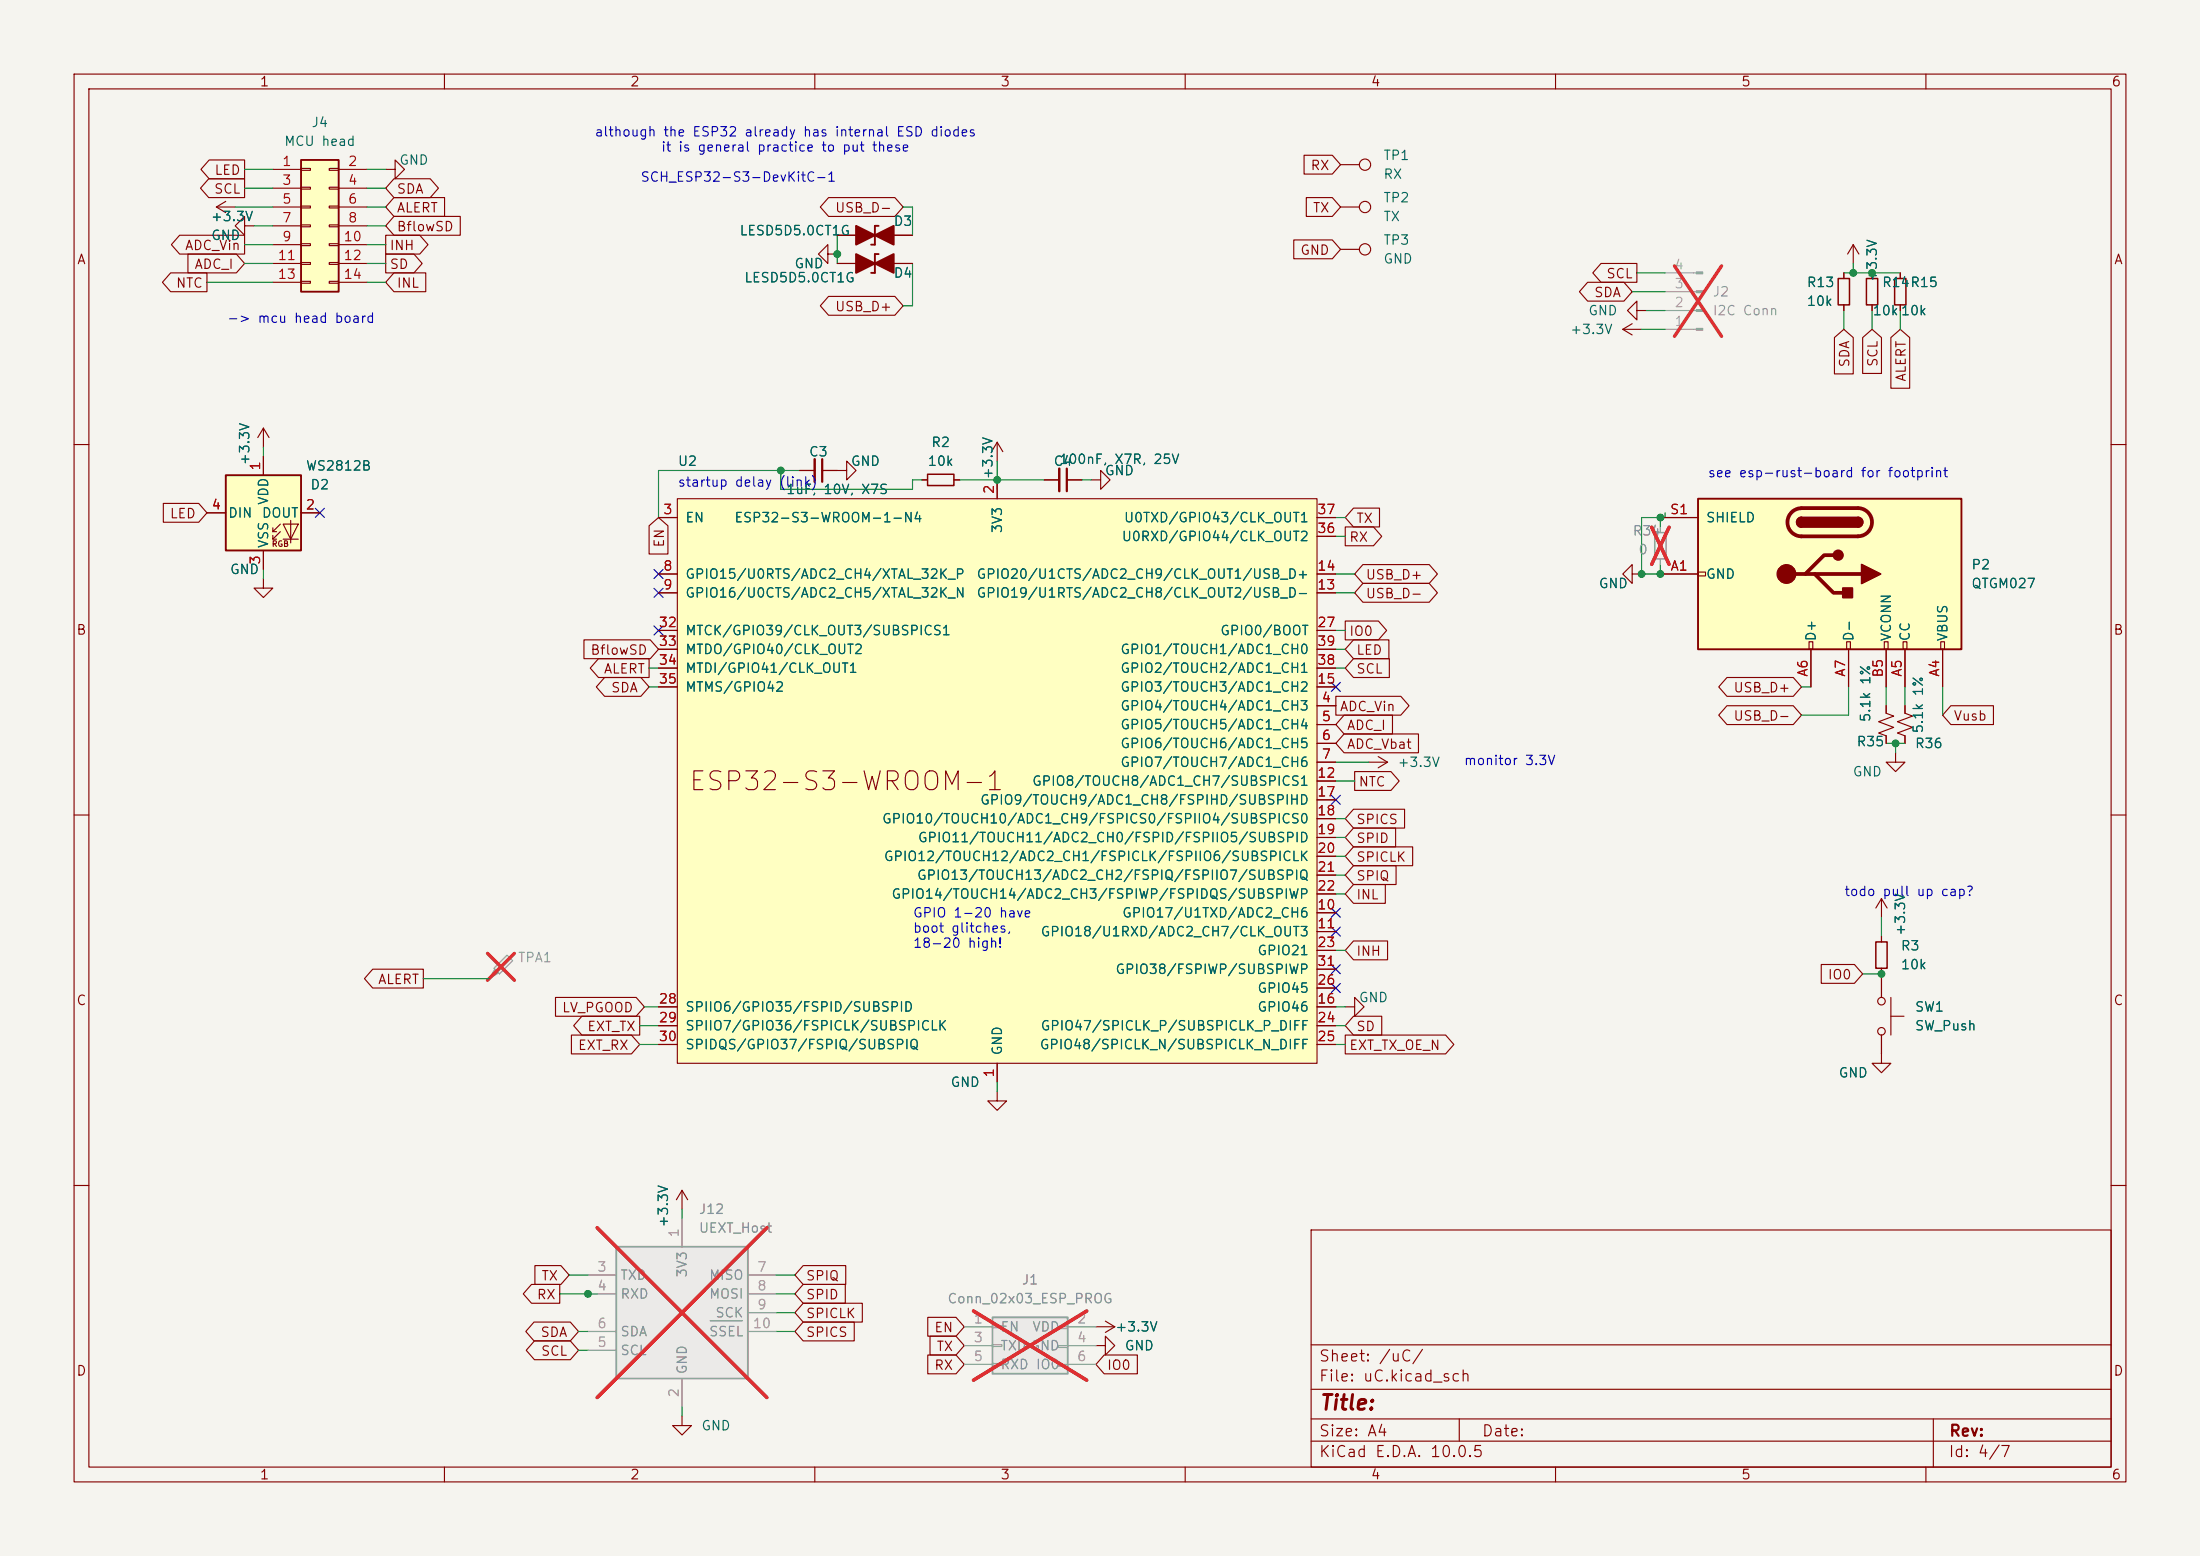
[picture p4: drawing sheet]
<svg xmlns="http://www.w3.org/2000/svg" width="297mm" height="210mm" viewBox="0 0 297 210" stroke-linecap="round" stroke-linejoin="round" font-family="sans-serif">
<path d="M0 0h297v210h-297z" fill="#f5f4ef" stroke="#f5f4ef" stroke-width=".14"/>
<g fill="none" stroke="#840000" stroke-width=".15">
<path d="M10 10h277v190h-277zM12 12h273v186h-273zM60 10v2M110 10v2M160 10v2M210 10v2M260 10v2M10 60h2M285 60h2M10 110h2M285 110h2M10 160h2"/>
<path d="M177 166h108v32h-108zM285 160h2M60 198v2M110 198v2M160 198v2M177 194.5h108M177 191.5h108M177 187.5h108M177 181.5h108M197 191.5v3M210 198v2M260 198v2"/>
<path d="M261 191.5v6.5"/>
</g>
<path d="M83.2 168.3h17.8v17.8h-17.8z" fill="#ebeae8"/>
<path d="M83.2 168.3h17.8v17.8h-17.8z" fill="none" stroke="#9c9b98" stroke-width=".25"/>
<g fill="none" stroke="#9c9b98" stroke-width=".15">
<path d="M224.8 39.4h4.2M224.8 36.8h4.2M224.8 44.5h4.2M224.8 41.9h4.2M224.2 71.1v.8M224.2 75.4v.8M79.4 172.1h3.8M79.4 174.6h3.8M79.4 179.7h3.8M92.1 164.5v3.8M101 172.1h3.8M101 174.6h3.8"/>
<path d="M101 179.7h3.8M101 177.2h3.8M79.4 182.2h3.8M92.1 186.1v3.8"/>
</g>
<path d="M95.9 178.3h4.3" fill="none" stroke="#939391" stroke-width=".15"/>
<path d="M226.1 35.9l6.3 9.5M232.4 35.9l-6.3 9.5M223 71.2l2.3 5M225.3 71.2l-2.3 5M80.6 165.7l22.9 22.9M103.5 165.7l-22.9 22.9" fill="none" stroke="#e12e31" stroke-width=".46"/>
<g fill="none" stroke="#840000" stroke-width=".15">
<path d="M29.2 27.9l1.3 .8M29.2 27.9h2.5M30.5 27.2l-1.3 .7M248.9 36.8v.8M250.2 33l.8 1.3M250.2 33l-.8 1.3M250.2 33v2.6M252.7 36.8v.8M256.5 36.8v.8M219.1 44.5l1.2 .7M219.1 44.5h2.5M220.3 43.7l-1.2 .8"/>
<path d="M221 41.9v-1.3l-1.3 1.3 1.3 1.3v-1.3h1.2M248.9 41.1v.8M252.7 41.1v.8M256.5 41.1v.8M257.2 95.3v1l1 .3-2 .8 2 .8-2 .7 1 .4v1M255.9 101.6v1.3h1.3l-1.3 1.2-1.3-1.2h1.3"/>
</g>
<path d="M248.2 37.6h1.5v3.5h-1.5zM252 37.6h1.5v3.5h-1.5zM255.8 37.6h1.5v3.5h-1.5z" fill="none" stroke="#840000" stroke-width=".2"/>
<path d="M223.4 71.9h1.5v3.5h-1.5z" fill="none" stroke="#9c9b98" stroke-width=".2"/>
<g fill="#9c9b98" stroke="#9c9b98" stroke-width=".15">
<path d="M229 44.3h.9v.3h-.9z"/>
<path d="M229 41.8h.9v.2h-.9z"/>
<path d="M229 39.2h.9v.3h-.9z"/>
<path d="M229 36.7h.9v.3h-.9z"/>
</g>
<path d="M229.2 67.3h35.6v20.3h-35.6z" fill="#ffffc2"/>
<g fill="none" stroke="#840000" stroke-width=".15">
<path d="M33 30.5v-1.3l-1.3 1.3 1.3 1.3v-1.3h1.3M52.1 22.9h1.2v-1.3l1.3 1.3-1.3 1.2v-1.2M224.2 77.5h5M224.2 69.9h5M229.2 77.2h1.1v.5h-1.1zM244.2 86.6h.5v1h-.5zM244.5 87.6v5.1M249.3 86.6h.5v1h-.5zM249.6 87.6v5.1M254.4 86.6h.5v1h-.5zM254.6 87.6v5.1M256.9 86.6h.5v1h-.5z"/>
<path d="M257.2 87.6v5.1M262 86.6h.5v1h-.5zM262.3 87.6v5.1M254 139.7v3.8h1.3l-1.3 1.3-1.3-1.3h1.3M254 121.3v2.5M254 126.4v.7M254 130.7v.7M254 132.1v2.5M254 121.3l.8 1.3M254 121.3l-.8 1.3M255.3 137.2h1.7M255.3 134.6v5.1"/>
<circle cx="254" cy="139.2" r=".51"/>
<circle cx="254" cy="135.1" r=".51"/>
</g>
<path d="M229.2 67.3h35.6v20.3h-35.6zM243.2 69.8a.64 .64 0 0 0-.6 .7 .64 .64 0 0 0 .6 .6M250.8 69.9a.63 .63 0 0 1 .7 .6 .63 .63 0 0 1-.7 .6" fill="none" stroke="#840000" stroke-width=".25"/>
<path d="M241.2 77.5h10.1M241.9 69.1a1.96 1.96 0 0 1 1.3-.5h7.6a1.9 1.9 0 0 1 1.9 1.9 1.9 1.9 0 0 1-1.9 1.9h-7.6a1.9 1.9 0 0 1-1.7-1.2 1.9 1.9 0 0 1 .4-2.1zM245 77.5l2.5 2.5h1.3M247.5 74.9h-1.2l-2.6 2.6" fill="none" stroke="#840000" stroke-width=".51"/>
<g fill="#840000" stroke="#840000" stroke-width=".25">
<path d="M243.2 69.9h7.6v1.2h-7.6z"/>
<path d="M250.8 69.9a.63 .63 0 0 1 .7 .6 .63 .63 0 0 1-.7 .6z"/>
<path d="M242.8 70l.4-.2v1.3a.64 .64 0 0 1-.6-.4 .64 .64 0 0 1 .2-.7z"/>
<path d="M251.3 76.2l2.6 1.3-2.6 1.2z"/>
<path d="M248.8 79.4h1.3v1.2h-1.3z"/>
<circle cx="248.2" cy="74.9" r=".63"/>
</g>
<circle cx="241.2" cy="77.5" r="1.27" fill="#840000" stroke="#840000" stroke-width=".15"/>
<path d="M253.2 127.1h1.6v3.6h-1.6z" fill="none" stroke="#840000" stroke-width=".2"/>
<path d="M40.6 21.6h5.1v17.8h-5.1z" fill="#ffffc2"/>
<path d="M40.6 21.6h5.1v17.8h-5.1z" fill="none" stroke="#840000" stroke-width=".25"/>
<g fill="none" stroke="#840000" stroke-width=".15">
<path d="M36.8 22.9h3.8M36.8 25.4h3.8M36.8 27.9h3.8M36.8 30.5h3.8M36.8 33h3.8M36.8 35.6h3.8M36.8 38.1h3.8M40.6 22.7h1.3v.3h-1.3zM40.6 25.3h1.3v.2h-1.3zM40.6 27.8h1.3v.3h-1.3zM40.6 30.4h1.3v.2h-1.3zM40.6 32.9h1.3v.2h-1.3z"/>
<path d="M40.6 35.4h1.3v.3h-1.3zM40.6 38h1.3v.2h-1.3zM44.4 22.7h1.3v.3h-1.3zM44.4 25.3h1.3v.2h-1.3zM44.4 27.8h1.3v.3h-1.3zM44.4 30.4h1.3v.2h-1.3zM44.4 32.9h1.3v.2h-1.3zM44.4 35.4h1.3v.3h-1.3zM44.4 38h1.3v.2h-1.3zM45.7 22.9h3.8M45.7 25.4h3.8M45.7 27.9h3.8"/>
<path d="M45.7 30.5h3.8M45.7 33h3.8M45.7 35.6h3.8M45.7 38.1h3.8M181 27.9h2.5M181 22.2h2.5M181 33.7h2.5"/>
<circle cx="184.3" cy="22.2" r=".76"/>
<circle cx="184.3" cy="33.7" r=".76"/>
<circle cx="184.3" cy="27.9" r=".76"/>
</g>
<path d="M30.5 64.1h10.1v10.2h-10.1z" fill="#ffffc2"/>
<g fill="none" stroke="#840000" stroke-width=".15">
<path d="M35.6 57.8v2.5M35.6 57.8l-.8 1.3M35.6 57.8l.7 1.3M27.9 69.2h2.6M35.6 61.6v2.5M35.6 74.3v2.5M36.8 71.8h.5M36.8 72.8h.5M37.8 70.7l-1 1.1v-.6M37.8 71.8l-1 1v-.5M38.2 70.7h2.1l-1.1 2.1zM38.2 72.8h2.1"/>
<path d="M39.2 70.2v3.1M40.6 69.2h2.6"/>
</g>
<path d="M30.5 64.1h10.1v10.2h-10.1z" fill="none" stroke="#840000" stroke-width=".25"/>
<path d="M66.7 130.7l1.8-1.8 .7 .8-1.8 1.7z" fill="#ebeae8"/>
<path d="M66.8 130.8l.5 .5-1.3 .8z" fill="#9c9b98" stroke="#9c9b98" stroke-width=".15"/>
<path d="M66 132.1h.1M66.7 130.7l1.8-1.8 .7 .8-1.8 1.7z" fill="none" stroke="#9c9b98" stroke-width=".15"/>
<path d="M65.8 128.7l3.6 3.6M69.4 128.7l-3.6 3.6" fill="none" stroke="#e12e31" stroke-width=".46"/>
<g fill="none" stroke="#840000" stroke-width=".15">
<path d="M111.8 34.3v-1.3l-1.3 1.3 1.3 1.3v-1.3h1.2M113 35.6h2.6M116.8 35.6h2.6M120.6 35.6h2.6M35.6 78.1v1.3h1.2l-1.2 1.2-1.3-1.2h1.3M141 64.8h2M144 64.8h2M147.3 64.8h1.3v-1.3l1.3 1.3-1.3 1.2v-1.2M220.3 77.5v-1.3l-1.2 1.3 1.2 1.2v-1.2h1.3M184.8 102.9h2.5M186.1 102.1l1.2 .8M187.3 102.9l-1.2 .7"/>
<path d="M181.6 135.9h1.3v-1.3l1.2 1.3-1.2 1.3v-1.3M134.6 147.3v1.3h1.3l-1.3 1.3-1.3-1.3h1.3"/>
</g>
<path d="M144 63.2v3.1" fill="none" stroke="#840000" stroke-width=".3"/>
<path d="M143 63.2v3.1" fill="none" stroke="#840000" stroke-width=".33"/>
<path d="M118.6 34.3h-.5v2.5h-.5" fill="none" stroke="#840000" stroke-width=".25"/>
<g fill="#840000" stroke="#840000" stroke-width=".25">
<path d="M118.1 35.6l2.5-1.3v2.5z"/>
<path d="M115.6 34.3l2.5 1.3-2.5 1.2z"/>
</g>
<path d="M91.4 67.3h86.4v76.2h-86.4z" fill="#ffffc2"/>
<g fill="none" stroke="#840000" stroke-width=".15">
<path d="M113 31.8h2.6M116.8 31.8h2.6M120.6 31.8h2.6M134.6 59.7v2.5M134.6 59.7l.8 1.3M134.6 59.7l-.7 1.3M88.9 69.9h2.5M88.9 77.5h2.5M91.4 67.3h86.4v76.2h-86.4zM107.9 63.5h2.1M111 63.5h3.3v-1.3l1.3 1.3-1.3 1.3v-1.3M124.5 64.8h.7"/>
<path d="M128.8 64.8h.7M134.6 64.8v2.5M177.8 69.9h2.5M177.8 77.5h2.5M177.8 72.4h2.5M88.9 80h2.5M88.9 92.7h2.5M88.9 85.1h2.5M88.9 87.6h2.5M88.9 90.2h2.5M177.8 95.3h2.5M177.8 97.8h2.5"/>
<path d="M177.8 80h2.5M177.8 92.7h2.5M177.8 85.1h2.5M177.8 87.6h2.5M177.8 90.2h2.5M254.6 95.3v1l1.1 .3-2.1 .8 2.1 .8-2.1 .7 1 .4v1M177.8 100.3h2.5M177.8 102.9h2.5M177.8 105.4h2.5M177.8 108h2.5M177.8 110.5h2.5M177.8 113h2.5"/>
<path d="M177.8 115.6h2.5M177.8 118.1h2.5M88.9 135.9h2.5M88.9 138.4h2.5M177.8 123.2h2.5M177.8 125.7h2.5M177.8 135.9h2.5M177.8 120.7h2.5M177.8 128.3h2.5M177.8 138.4h2.5M177.8 133.4h2.5M177.8 130.8h2.5"/>
<path d="M88.9 141h2.5M134.6 143.5v2.6M177.8 141h2.5M148 179.1h2.5M149.2 178.3l1.3 .8M150.5 179.1l-1.3 .7M148 181.6h1.2v-1.3l1.3 1.3-1.3 1.3v-1.3"/>
</g>
<path d="M111 62v3" fill="none" stroke="#840000" stroke-width=".3"/>
<path d="M110 62v3" fill="none" stroke="#840000" stroke-width=".33"/>
<path d="M125.2 64h3.6v1.5h-3.6z" fill="none" stroke="#840000" stroke-width=".2"/>
<path d="M118.6 30.5h-.5v2.5h-.5" fill="none" stroke="#840000" stroke-width=".25"/>
<g fill="#840000" stroke="#840000" stroke-width=".25">
<path d="M118.1 31.8l2.5-1.3v2.5z"/>
<path d="M115.6 30.5l2.5 1.3-2.5 1.2z"/>
</g>
<path d="M134 177.8h10.1v7.6h-10.1z" fill="#ebeae8"/>
<path d="M134 177.8h10.1v7.6h-10.1z" fill="none" stroke="#9c9b98" stroke-width=".25"/>
<g fill="none" stroke="#9c9b98" stroke-width=".15">
<path d="M224.2 71.1v.8M224.2 75.4v.8M79.4 172.1h3.8M79.4 174.6h3.8M79.4 179.7h3.8M92.1 164.5v3.8M101 172.1h3.8M101 174.6h3.8M101 179.7h3.8M101 177.2h3.8M130.2 179.1h3.8M134 178.9h1.3v.3h-1.3z"/>
<path d="M142.9 179.1h1.2v.2h-1.2zM144.1 179.1h3.9M79.4 182.2h3.8M92.1 186.1v3.8M130.2 181.6h3.8M130.2 184.2h3.8M134 181.5h1.3v.2h-1.3zM134 184h1.3v.3h-1.3zM142.9 181.6h1.2v.3h-1.2zM142.9 184.2h1.2v.2h-1.2zM144.1 181.6h3.9M144.1 184.2h3.9"/>
</g>
<path d="M223 71.2l2.3 5M225.3 71.2l-2.3 5M80.6 165.7l22.9 22.9M103.5 165.7l-22.9 22.9M131.4 176.9l15.3 9.4M146.7 176.9l-15.3 9.4" fill="none" stroke="#e12e31" stroke-width=".46"/>
<g fill="none" stroke="#840000" stroke-width=".15">
<path d="M23 36.8h4.9v2.6h-4.9l-1.1-1.3zM24.2 31.7h8.8v2.6h-8.8l-1.1-1.3zM25.4 34.3h6.5l1.1 1.3-1.1 1.2h-6.5zM28.2 24.1h4.8v2.6h-4.8l-1.1-1.3zM28.2 21.6h4.8v2.5h-4.8l-1.1-1.2zM52.1 31.7h4.6l1.1 1.3-1.1 1.3h-4.6zM52.1 34.3h3.8l1.1 1.3-1.1 1.2h-3.8zM53.2 29.2h8.9v2.6h-8.9l-1.1-1.3zM53.2 26.7h6.8v2.5h-6.8l-1.1-1.3zM53.2 24.1h4.9l1.1 1.3-1.1 1.3h-4.9l-1.1-1.3zM53.2 36.8h4.3v2.6h-4.3l-1.1-1.3zM111.9 26.7h8.9l1.1 1.2-1.1 1.3h-8.9l-1.2-1.3z"/>
<path d="M113 31.8h2.6M113 35.6h2.6M120.6 31.8h2.6M120.6 35.6h2.6M174.7 32.4h5.2l1.1 1.3-1.1 1.2h-5.2zM176.1 21h3.8l1.1 1.2-1.1 1.3h-3.8zM176.4 26.7h3.5l1.1 1.2-1.1 1.3h-3.5zM214.3 38.1h4.9l1.1 1.3-1.1 1.2h-4.9l-1.1-1.2zM216.1 35.6h4.9v2.5h-4.9l-1.1-1.3zM248.9 36.8v.8M252.7 36.8v.8M256.5 36.8v.8"/>
<path d="M111.9 40h8.9l1.1 1.3-1.1 1.2h-8.9l-1.2-1.2zM247.6 45.6l1.3-1.1 1.3 1.1v4.9h-2.6zM248.9 41.1v.8M251.5 45.6l1.2-1.1 1.3 1.1v4.8h-2.5zM252.7 41.1v.8M255.3 45.6l1.2-1.1 1.3 1.1v6.8h-2.5zM256.5 41.1v.8M22 67.9h4.8l1.1 1.3-1.1 1.3h-4.8zM27.9 69.2h2.6M35.6 61.6v2.5M35.6 74.3v2.5M40.6 69.2h2.6"/>
<path d="M87.6 71l1.3-1.1 1.3 1.1v3.8h-2.6zM88.9 69.9h2.5M88.9 77.5h2.5M107.9 63.5h2.1M111 63.5h2M124.5 64.8h.7M128.8 64.8h.7M134.6 64.8v2.5M141 64.8h2M144 64.8h2M177.8 69.9h2.5M177.8 77.5h2.5"/>
<path d="M177.8 72.4h2.5M181.6 71.1h3.8l1.1 1.3-1.1 1.3h-3.8zM182.7 68.6h3.5v2.5h-3.5l-1.1-1.2zM184 76.2h8.9l1.2 1.3-1.2 1.2h-8.9l-1.1-1.2zM184 78.7h8.9l1.2 1.3-1.2 1.3h-8.9l-1.1-1.3zM224.2 69.9h5M224.2 77.5h5M78.8 86.4h9l1.1 1.2-1.1 1.3h-9zM80.8 88.9h6.8v2.5h-6.8l-1.1-1.2zM81.6 91.4h4.9l1.1 1.3-1.1 1.3h-4.9l-1.1-1.3zM88.9 80h2.5M88.9 92.7h2.5"/>
<path d="M88.9 85.1h2.5M88.9 87.6h2.5M88.9 90.2h2.5M177.8 95.3h2.5M177.8 97.8h2.5M177.8 80h2.5M177.8 92.7h2.5M177.8 85.1h2.5M177.8 87.6h2.5M177.8 90.2h2.5M180.3 94h8.8l1.1 1.3-1.1 1.2h-8.8zM181.5 99.1h10v2.5h-10l-1.2-1.3z"/>
<path d="M181.5 96.5h6.5v2.6h-6.5l-1.2-1.3zM181.6 83.8h4.5l1.1 1.3-1.1 1.3h-4.5zM182.7 86.4h4.8v2.5h-4.8l-1.1-1.3zM182.7 88.9h4.9v2.5h-4.9l-1.1-1.2zM233.1 91.4h9l1.1 1.3-1.1 1.3h-9l-1.1-1.3zM233.1 95.2h9l1.1 1.3-1.1 1.3h-9l-1.1-1.3zM244.5 87.6v5.1M249.6 87.6v5.1M254.6 87.6v5.1M254.6 95.3v1M254.6 99.3v1M257.2 87.6v5.1"/>
<path d="M257.2 95.3v1M257.2 99.3v1M262.3 87.6v5.1M263.4 95.2h5.7v2.6h-5.7l-1.1-1.3zM177.8 100.3h2.5M177.8 102.9h2.5M177.8 105.4h2.5M177.8 108h2.5M177.8 110.5h2.5M177.8 113h2.5M177.8 115.6h2.5M177.8 118.1h2.5"/>
<path d="M182.7 111.8h5.7v2.5h-5.7l-1.1-1.3zM182.7 109.2h6.9v2.6h-6.9l-1.1-1.3zM182.7 119.4h4.3v2.5h-4.3l-1.1-1.2zM182.7 116.8h5.8v2.6h-5.8l-1.1-1.3zM182.7 114.3h8v2.5h-8l-1.1-1.2zM182.9 104.1h4.9l1.1 1.3-1.1 1.3h-4.9zM50.3 130.8h6.8v2.6h-6.8l-1.1-1.3zM75 134.6h10.9l1.1 1.3-1.1 1.3h-10.9zM77.1 139.7h8.1l1.2 1.3-1.2 1.2h-8.1zM78.6 137.2h7.8v2.5h-7.8l-1.2-1.3zM88.9 135.9h2.5M88.9 138.4h2.5"/>
<path d="M177.8 123.2h2.5M177.8 125.7h2.5M177.8 135.9h2.5M177.8 120.7h2.5M177.8 128.3h2.5M177.8 138.4h2.5M177.8 133.4h2.5M177.8 130.8h2.5M181.6 139.7h13.6l1.1 1.3-1.1 1.2h-13.6zM182.7 137.2h3.8v2.5h-3.8l-1.1-1.3zM182.7 127h4.6v2.5h-4.6l-1.1-1.2zM245.9 130.2h4.4l1.2 1.2-1.2 1.3h-4.4z"/>
<path d="M254 126.4v.7M254 130.7v.7M254 132.1v2.5M254 139.7v2.5M88.9 141h2.5M134.6 143.5v2.6M177.8 141h2.5M71.8 173.4h3.8v2.5h-3.8l-1.2-1.3zM72.1 178.4h4.9l1.1 1.3-1.1 1.3h-4.9l-1.1-1.3zM72.2 170.8h3.5l1.1 1.3-1.1 1.3h-3.5zM92.1 160.7l-.8 1.2M92.1 160.7l.7 1.2"/>
<path d="M92.1 160.7v2.5M108.4 170.8h5.8v2.6h-5.8l-1.1-1.3zM108.4 173.4h5.7v2.5h-5.7l-1.1-1.3zM108.4 178.4h6.9v2.6h-6.9l-1.1-1.3zM108.4 175.9h8v2.5h-8l-1.1-1.2zM125.3 177.8h3.8l1.1 1.3-1.1 1.2h-3.8zM72.2 181h4.8l1.1 1.2-1.1 1.3h-4.8l-1.2-1.3zM92.1 191.1v1.3h1.2l-1.2 1.3-1.3-1.3h1.3M125.3 182.9h3.8l1.1 1.3-1.1 1.2h-3.8zM125.6 180.3h3.5l1.1 1.3-1.1 1.3h-3.5zM149.1 182.9h4.4v2.5h-4.4l-1.1-1.2z"/>
</g>
<g fill="none" stroke="#009600" stroke-width=".15">
<path d="M27.9 38.1h8.9M31.7 27.9h5.1M33 35.6h3.8M33 25.4h3.8M33 33h3.8M33 22.9h3.8M34.3 30.5h2.5M49.5 35.6h2.6M49.5 25.4h2.6M49.5 27.9h2.6M49.5 33h2.6M49.5 22.9h2.6"/>
<path d="M49.5 30.5h2.6M49.5 38.1h2.6M113 31.8v3.8M121.9 27.9h1.3v3.9M123.2 35.6v5.7h-1.3M220.3 39.4h4.5M221 36.8h3.8M248.9 36.8h7.6M250.2 35.6v1.2M221.6 44.5h3.2M222.2 41.9h2.6M248.9 41.9v2.6"/>
<path d="M252.7 41.9v2.6M256.5 41.9v2.6M35.6 60.3v1.3M35.6 76.8v1.3M105.4 63.5v2.5h17.8v-1.2h1.3M107.9 63.5h-19v6.4M129.5 64.8h11.5M134.6 62.2v3.8M146 64.8h1.3M180.3 69.9h1.3M180.3 77.5h2.6M180.3 72.4h1.3"/>
<path d="M224.2 69.9v1.2M224.8 69.2v.7h-3.2v7.6h2.6v-1.3M87.6 90.2h1.3M87.6 92.7h1.3M180.3 90.2h1.3M180.3 80h2.6M180.3 85.1h1.3M180.3 87.6h1.3M243.2 92.7h1.3M249.6 92.7v3.8h-6.4M254.6 92.7v2.6M257.2 92.7v2.6"/>
<path d="M262.3 92.7v3.8M180.3 118.1h1.3M180.3 115.6h1.3M180.3 105.4h2.6M180.3 110.5h1.3M180.3 113h1.3M180.3 102.9h4.5M254.6 100.3h2.6M255.9 100.3v1.3M57.1 132.1h8.9M86.4 138.4h2.5M87 135.9h1.9"/>
<path d="M180.3 120.7h1.3M180.3 128.3h1.3M180.3 135.9h1.3M180.3 138.4h1.3M251.5 131.4h2.5v.7M254 123.8v2.6M86.4 141h2.5M134.6 146.1v1.2M180.3 141h1.3M75.6 174.6h5M76.8 172.1h2.6M78.1 179.7h1.3"/>
<path d="M92.1 163.2v1.3M104.8 174.6h2.5M104.8 172.1h2.5M104.8 179.7h2.5M104.8 177.2h2.5M78.1 182.2h1.3M92.1 189.9v1.2"/>
</g>
<g fill="none" stroke="#000084" stroke-width=".15">
<path d="M42.6 68.6l1.2 1.2M43.8 68.6l-1.2 1.2M88.3 76.9l1.2 1.2M88.3 79.4l1.2 1.2M89.5 76.9l-1.2 1.2M89.5 79.4l-1.2 1.2M88.3 84.5l1.2 1.2M89.5 84.5l-1.2 1.2M179.7 92.1l1.2 1.2M180.9 92.1l-1.2 1.2M179.7 107.3l1.2 1.3M180.9 107.3l-1.2 1.3"/>
<path d="M179.7 125.1l1.2 1.2M179.7 130.2l1.2 1.2M179.7 132.7l1.2 1.3M179.7 122.6l1.2 1.2M180.9 125.1l-1.2 1.2M180.9 130.2l-1.2 1.2M180.9 132.7l-1.2 1.3M180.9 122.6l-1.2 1.2"/>
</g>
<path d="M95.9 178.3h4.3" fill="none" stroke="#939391" stroke-width=".15"/>
<g fill="#009600" stroke="#009600" stroke-width=".14">
<circle cx="224.2" cy="69.9" r=".46"/>
<circle cx="134.6" cy="64.8" r=".46"/>
<circle cx="79.4" cy="174.6" r=".46"/>
<circle cx="105.4" cy="63.5" r=".46"/>
<circle cx="113" cy="34.3" r=".46"/>
<circle cx="254" cy="131.4" r=".46"/>
<circle cx="255.9" cy="100.3" r=".46"/>
<circle cx="224.2" cy="77.5" r=".46"/>
<circle cx="221.6" cy="77.5" r=".46"/>
<circle cx="250.2" cy="36.8" r=".46"/>
<circle cx="252.7" cy="36.8" r=".46"/>
</g>
<text font-size="2.5" fill="#840000" x="92.8" y="107.3">ESP32-S3-WROOM-1</text>
<text font-size="2" fill="#840000" x="178" y="190.8">Title:</text>
<g font-size="1.5" fill="#840000">
<text x="178" y="184.1">Sheet: /uC/</text>
<text x="178" y="186.8">File: uC.kicad_sch</text>
<text x="178" y="197">KiCad E.D.A. 10.0.5</text>
<text x="178" y="194.2">Size: A4</text>
<text x="200" y="194.2">Date:</text>
<text x="263" y="197">Id: 4/7</text>
<text x="263" y="194.2">Rev:</text>
</g>
<g font-size="1.3" fill="#840000">
<text x="35" y="12">1</text>
<text x="85" y="12">2</text>
<text x="135" y="12">3</text>
<text x="185" y="12">4</text>
<text x="235" y="12">5</text>
<text x="285" y="12">6</text>
<text x="28.9" y="23.9">LED</text>
<text x="176.8" y="23.3">RX</text>
<text x="28.8" y="26.5">SCL</text>
<text x="53.5" y="29">ALERT</text>
<text x="53.5" y="26.5">SDA</text>
<text x="112.6" y="29">USB_D-</text>
<text x="177.1" y="29">TX</text>
<text x="10.3" y="36">A</text>
<text x="24.9" y="34.1">ADC_Vin</text>
<text x="52.5" y="34.1">INH</text>
<text x="53.5" y="31.5">BflowSD</text>
<text x="175.4" y="34.7">GND</text>
<text x="285.3" y="36">A</text>
<text x="23.7" y="39.2">NTC</text>
<text x="26.2" y="36.6">ADC_I</text>
<text x="52.5" y="36.6">SD</text>
<text x="53.5" y="39.2">INL</text>
<text x="215.1" y="40.4">SDA</text>
<text x="216.8" y="37.9">SCL</text>
<text x="112.6" y="42.3">USB_D+</text>
<text x="250" y="49.7" transform="rotate(-90 250 49.7)">SDA</text>
<text x="253.8" y="49.6" transform="rotate(-90 253.8 49.6)">SCL</text>
<text x="257.6" y="51.6" transform="rotate(-90 257.6 51.6)">ALERT</text>
<text x="22.8" y="70.3">LED</text>
<text x="183" y="70.9">TX</text>
<text x="90" y="74" transform="rotate(-90 90 74)">EN</text>
<text x="182.1" y="73.4">RX</text>
<text x="184.3" y="78.5">USB_D+</text>
<text x="184.3" y="81.1">USB_D-</text>
<text x="10.2" y="86">B</text>
<text x="79.6" y="88.7">BflowSD</text>
<text x="182.1" y="86.1">IO0</text>
<text x="183" y="88.7">LED</text>
<text x="285.2" y="86">B</text>
<text x="81.4" y="91.2">ALERT</text>
<text x="82.4" y="93.8">SDA</text>
<text x="183" y="91.2">SCL</text>
<text x="233.9" y="93.8">USB_D+</text>
<text x="180.8" y="96.3">ADC_Vin</text>
<text x="181.7" y="101.4">ADC_Vbat</text>
<text x="181.7" y="98.8">ADC_I</text>
<text x="233.9" y="97.6">USB_D-</text>
<text x="263.7" y="97.6">Vusb</text>
<text x="183.3" y="106.5">NTC</text>
<text x="183" y="111.5">SPICS</text>
<text x="183" y="114.1">SPID</text>
<text x="183" y="119.2">SPIQ</text>
<text x="183" y="116.6">SPICLK</text>
<text x="183" y="121.7">INL</text>
<text x="183" y="129.3">INH</text>
<text x="10.2" y="136">C</text>
<text x="50.9" y="133.1">ALERT</text>
<text x="75.8" y="136.9">LV_PGOOD</text>
<text x="246.7" y="132.5">IO0</text>
<text x="285.2" y="136">C</text>
<text x="77.9" y="142">EXT_RX</text>
<text x="79.2" y="139.5">EXT_TX</text>
<text x="182.1" y="142">EXT_TX_OE_N</text>
<text x="183" y="139.5">SD</text>
<text x="73" y="173.1">TX</text>
<text x="108.7" y="173.1">SPIQ</text>
<text x="72.4" y="175.7">RX</text>
<text x="108.7" y="175.7">SPID</text>
<text x="108.7" y="178.2">SPICLK</text>
<text x="10.2" y="186">D</text>
<text x="72.9" y="180.8">SDA</text>
<text x="72.9" y="183.3">SCL</text>
<text x="108.7" y="180.8">SPICS</text>
<text x="126" y="185.2">RX</text>
<text x="126" y="180.1">EN</text>
<text x="126.3" y="182.7">TX</text>
<text x="149.4" y="185.2">IO0</text>
<text x="285.2" y="186">D</text>
<text x="35" y="200">1</text>
<text x="85" y="200">2</text>
<text x="135" y="200">3</text>
<text x="185" y="200">4</text>
<text x="235" y="200">5</text>
<text x="285" y="200">6</text>
</g>
<g font-size="1.3" fill="#006464">
<text x="42" y="17.5">J4</text>
<text x="38.3" y="20">MCU head</text>
<text x="53.8" y="22.6">GND</text>
<text x="186.7" y="21.9">TP1</text>
<text x="186.7" y="24.5">RX</text>
<text x="186.7" y="27.6">TP2</text>
<text x="28.4" y="30.2">+3.3V</text>
<text x="28.4" y="32.7">GND</text>
<text x="99.7" y="32.1">LESD5D5.0CT1G</text>
<text x="120.6" y="30.8">D3</text>
<text x="186.7" y="30.2">TX</text>
<text x="186.7" y="33.3">TP3</text>
<text x="186.7" y="35.9">GND</text>
<text x="100.4" y="38.4">LESD5D5.0CT1G</text>
<text x="107.2" y="36.5">GND</text>
<text x="120.6" y="37.8">D4</text>
<text x="243.8" y="39.1">R13</text>
<text x="243.8" y="41.6">10k</text>
<text x="253.7" y="38.1" transform="rotate(-90 253.7 38.1)">+3.3V</text>
<text x="254" y="39.1">R14R15</text>
<text x="211.9" y="45.4">+3.3V</text>
<text x="214.3" y="42.9">GND</text>
<text x="252.7" y="42.9">10k10k</text>
<text x="34" y="62.9" transform="rotate(-90 34 62.9)">+3.3V</text>
<text x="41.2" y="63.8">WS2812B</text>
<text x="91.4" y="63.2">U2</text>
<text x="109.1" y="61.9">C3</text>
<text x="114.8" y="63.2">GND</text>
<text x="125.1" y="63.2">10k</text>
<text x="125.6" y="60.7">R2</text>
<text x="142.1" y="63.2">C4</text>
<text x="142.9" y="62.9">100nF, X7R, 25V</text>
<text x="149.1" y="64.5">GND</text>
<text x="30.7" y="70.2">DIN</text>
<text x="35.3" y="70.2">DOUT</text>
<text x="36.5" y="68.2" transform="rotate(-90 36.5 68.2)">VDD</text>
<text x="41.8" y="66.4">D2</text>
<text x="92.4" y="70.8">EN</text>
<text x="99" y="70.8">ESP32-S3-WROOM-1-N4</text>
<text x="106" y="67">1uF, 10V, X7S</text>
<text x="151.6" y="70.8">U0TXD/GPIO43/CLK_OUT1</text>
<text x="230.2" y="70.8">SHIELD</text>
<text x="31" y="77.8">GND</text>
<text x="36.5" y="74.1" transform="rotate(-90 36.5 74.1)">VSS</text>
<text x="135.6" y="72.1" transform="rotate(-90 135.6 72.1)">3V3</text>
<text x="151.3" y="73.4">U0RXD/GPIO44/CLK_OUT2</text>
<text x="266" y="77.2">P2</text>
<text x="92.4" y="78.4">GPIO15/U0RTS/ADC2_CH4/XTAL_32K_P</text>
<text x="92.4" y="81">GPIO16/U0CTS/ADC2_CH5/XTAL_32K_N</text>
<text x="131.7" y="81">GPIO19/U1RTS/ADC2_CH8/CLK_OUT2/USB_D-</text>
<text x="131.7" y="78.4">GPIO20/U1CTS/ADC2_CH9/CLK_OUT1/USB_D+</text>
<text x="215.7" y="79.7">GND</text>
<text x="230.2" y="78.4">GND</text>
<text x="266" y="79.7">QTGM027</text>
<text x="92.4" y="86.1">MTCK/GPIO39/CLK_OUT3/SUBSPICS1</text>
<text x="92.4" y="88.6">MTDO/GPIO40/CLK_OUT2</text>
<text x="151.2" y="88.6">GPIO1/TOUCH1/ADC1_CH0</text>
<text x="164.6" y="86.1">GPIO0/BOOT</text>
<text x="245.4" y="86.6" transform="rotate(-90 245.4 86.6)">D+</text>
<text x="250.5" y="86.6" transform="rotate(-90 250.5 86.6)">D-</text>
<text x="255.6" y="86.6" transform="rotate(-90 255.6 86.6)">VCONN</text>
<text x="258.1" y="86.6" transform="rotate(-90 258.1 86.6)">CC</text>
<text x="263.2" y="86.6" transform="rotate(-90 263.2 86.6)">VBUS</text>
<text x="92.4" y="91.1">MTDI/GPIO41/CLK_OUT1</text>
<text x="92.4" y="93.7">MTMS/GPIO42</text>
<text x="151.2" y="93.7">GPIO3/TOUCH3/ADC1_CH2</text>
<text x="151.2" y="91.1">GPIO2/TOUCH2/ADC1_CH1</text>
<text x="151.2" y="96.2">GPIO4/TOUCH4/ADC1_CH3</text>
<text x="151.2" y="98.8">GPIO5/TOUCH5/ADC1_CH4</text>
<text x="151.2" y="101.3">GPIO6/TOUCH6/ADC1_CH5</text>
<text x="250.6" y="101">R35</text>
<text x="252.8" y="97.6" transform="rotate(-90 252.8 97.6)">5.1k 1%</text>
<text x="258.4" y="101.3">R36</text>
<text x="259.9" y="99.1" transform="rotate(-90 259.9 99.1)">5.1k 1%</text>
<text x="139.2" y="106.4">GPIO8/TOUCH8/ADC1_CH7/SUBSPICS1</text>
<text x="151.2" y="103.8">GPIO7/TOUCH7/ADC1_CH6</text>
<text x="188.6" y="103.8">+3.3V</text>
<text x="250" y="105.1">GND</text>
<text x="119" y="111.5">GPIO10/TOUCH10/ADC1_CH9/FSPICS0/FSPIIO4/SUBSPICS0</text>
<text x="123.8" y="114">GPIO11/TOUCH11/ADC2_CH0/FSPID/FSPIIO5/SUBSPID</text>
<text x="132.2" y="108.9">GPIO9/TOUCH9/ADC1_CH8/FSPIHD/SUBSPIHD</text>
<text x="119.2" y="116.5">GPIO12/TOUCH12/ADC2_CH1/FSPICLK/FSPIIO6/SUBSPICLK</text>
<text x="123.7" y="119.1">GPIO13/TOUCH13/ADC2_CH2/FSPIQ/FSPIIO7/SUBSPIQ</text>
<text x="120.3" y="121.6">GPIO14/TOUCH14/ADC2_CH3/FSPIWP/FSPIDQS/SUBSPIWP</text>
<text x="151.4" y="124.2">GPIO17/U1TXD/ADC2_CH6</text>
<text x="140.4" y="126.7">GPIO18/U1RXD/ADC2_CH7/CLK_OUT3</text>
<text x="150.5" y="131.8">GPIO38/FSPIWP/SUBSPIWP</text>
<text x="169.7" y="129.2">GPIO21</text>
<text x="256.5" y="128.6">R3</text>
<text x="256.5" y="131.1">10k</text>
<text x="257.5" y="126.4" transform="rotate(-90 257.5 126.4)">+3.3V</text>
<text x="92.4" y="136.9">SPIIO6/GPIO35/FSPID/SUBSPID</text>
<text x="169.7" y="136.9">GPIO46</text>
<text x="169.7" y="134.3">GPIO45</text>
<text x="183.4" y="135.6">GND</text>
<text x="258.4" y="136.9">SW1</text>
<text x="92.4" y="139.4">SPIIO7/GPIO36/FSPICLK/SUBSPICLK</text>
<text x="92.4" y="141.9">SPIDQS/GPIO37/FSPIQ/SUBSPIQ</text>
<text x="135.6" y="142.5" transform="rotate(-90 135.6 142.5)">GND</text>
<text x="140.3" y="141.9">GPIO48/SPICLK_N/SUBSPICLK_N_DIFF</text>
<text x="140.4" y="139.4">GPIO47/SPICLK_P/SUBSPICLK_P_DIFF</text>
<text x="258.4" y="139.4">SW_Push</text>
<text x="128.2" y="147">GND</text>
<text x="248.1" y="145.7">GND</text>
<text x="90.5" y="165.8" transform="rotate(-90 90.5 165.8)">+3.3V</text>
<text x="150.5" y="180">+3.3V</text>
<text x="151.7" y="182.6">GND</text>
<text x="94.6" y="193.4">GND</text>
</g>
<g font-size="1.3" fill="#a90000">
<text x="38" y="22.7">1</text>
<text x="46.9" y="22.7">2</text>
<text x="38" y="25.3">3</text>
<text x="38" y="27.8">5</text>
<text x="46.9" y="25.3">4</text>
<text x="46.9" y="27.8">6</text>
<text x="37.4" y="35.4">11</text>
<text x="38" y="30.3">7</text>
<text x="38" y="32.9">9</text>
<text x="46.3" y="32.9">10</text>
<text x="46.3" y="35.4">12</text>
<text x="46.9" y="30.3">8</text>
<text x="37.4" y="38">13</text>
<text x="46.3" y="38">14</text>
<text x="35.4" y="63.6" transform="rotate(-90 35.4 63.6)">1</text>
<text x="28.5" y="69.1">4</text>
<text x="41.2" y="69.1">2</text>
<text x="89.4" y="69.7">3</text>
<text x="134.5" y="66.8" transform="rotate(-90 134.5 66.8)">2 +3.3V</text>
<text x="177.7" y="69.7">37</text>
<text x="225.4" y="69.7">S1</text>
<text x="35.4" y="76.3" transform="rotate(-90 35.4 76.3)">3</text>
<text x="89.4" y="77.3">8</text>
<text x="177.7" y="77.3">14</text>
<text x="177.7" y="72.3">36</text>
<text x="225.4" y="77.3">A1</text>
<text x="89.4" y="79.9">9</text>
<text x="177.7" y="79.9">13</text>
<text x="88.8" y="85">32</text>
<text x="88.8" y="87.5">33</text>
<text x="177.7" y="85">27</text>
<text x="177.7" y="87.5">39</text>
<text x="88.8" y="90">34</text>
<text x="88.8" y="92.6">35</text>
<text x="177.7" y="92.6">15</text>
<text x="177.7" y="90">38</text>
<text x="178.3" y="95.1">4</text>
<text x="244.3" y="91.4" transform="rotate(-90 244.3 91.4)">A6</text>
<text x="249.4" y="91.4" transform="rotate(-90 249.4 91.4)">A7</text>
<text x="254.5" y="91.5" transform="rotate(-90 254.5 91.5)">B5</text>
<text x="257" y="91.4" transform="rotate(-90 257 91.4)">A5</text>
<text x="262.1" y="91.4" transform="rotate(-90 262.1 91.4)">A4</text>
<text x="178.3" y="97.7">5</text>
<text x="178.3" y="100.2">6</text>
<text x="177.7" y="105.3">12</text>
<text x="177.7" y="107.8">17</text>
<text x="178.3" y="102.7">7</text>
<text x="177.7" y="110.4">18</text>
<text x="177.7" y="112.9">19</text>
<text x="177.7" y="115.4">20</text>
<text x="177.7" y="118">21</text>
<text x="177.7" y="123.1">10</text>
<text x="177.7" y="125.6">11</text>
<text x="177.7" y="120.5">22</text>
<text x="177.7" y="128.1">23</text>
<text x="177.7" y="130.7">31</text>
<text x="88.8" y="135.8">28</text>
<text x="177.7" y="135.8">16</text>
<text x="177.7" y="133.2">26</text>
<text x="88.8" y="138.3">29</text>
<text x="88.8" y="140.8">30</text>
<text x="177.7" y="138.3">24</text>
<text x="177.7" y="140.8">25</text>
<text x="134.5" y="145.5" transform="rotate(-90 134.5 145.5)">1</text>
</g>
<g font-size="1.3" fill="#0000c2">
<text x="80.2" y="18.7">although the ESP32 already has internal ESD diodes</text>
<text x="89.2" y="20.8">it is general practice to put these</text>
<text x="86.4" y="24.8">SCH_ESP32-S3-DevKitC-1</text>
<text x="30.6" y="43.9">-&gt; mcu head board</text>
<text x="230.5" y="64.7">see esp-rust-board for footprint</text>
<text x="91.4" y="66">startup delay (link)</text>
<text x="197.5" y="103.6">monitor 3.3V</text>
<text x="123.2" y="124.2">GPIO 1-20 have</text>
<text x="248.9" y="121.3">todo pull up cap?</text>
<text x="123.2" y="126.2">boot glitches,</text>
<text x="123.2" y="128.2">18-20 high!</text>
</g>
<g font-size="1.3" fill="#a5a4a2">
<text x="226" y="41.8">2</text>
<text x="226" y="39.2">3</text>
<text x="226" y="36.7">4</text>
<text x="226" y="44.3">1</text>
<text x="91.9" y="167.1" transform="rotate(-90 91.9 167.1)">1</text>
<text x="80.5" y="172">3</text>
<text x="102.1" y="172">7</text>
<text x="80.5" y="174.5">4</text>
<text x="80.5" y="179.6">6</text>
<text x="101.5" y="179.6">10</text>
<text x="102.1" y="174.5">8</text>
<text x="102.1" y="177">9</text>
<text x="131.3" y="178.9">1</text>
<text x="145.3" y="178.9">2</text>
<text x="80.5" y="182.1">5</text>
<text x="131.3" y="181.5">3</text>
<text x="131.3" y="184">5</text>
<text x="145.3" y="181.5">4</text>
<text x="145.3" y="184">6</text>
<text x="91.9" y="188.7" transform="rotate(-90 91.9 188.7)">2</text>
</g>
<g font-size="1.3" fill="#939391">
<text x="231.1" y="40.3">J2</text>
<text x="231.1" y="42.9">I2C Conn</text>
<text x="220.3" y="72.6">R34</text>
<text x="221.1" y="75.1">0</text>
<text x="69.8" y="130.2">TPA1</text>
<text x="94.3" y="164.2">J12</text>
<text x="94.3" y="166.7">UEXT_Host</text>
<text x="83.7" y="173">TXD</text>
<text x="93" y="172.5" transform="rotate(-90 93 172.5)">3V3</text>
<text x="95.6" y="173">MISO</text>
<text x="137.8" y="173.7">J1</text>
<text x="83.7" y="175.6">RXD</text>
<text x="95.6" y="175.6">MOSI</text>
<text x="96.5" y="178.1">SCK</text>
<text x="127.8" y="176.2">Conn_02x03_ESP_PROG</text>
<text x="83.7" y="183.2">SCL</text>
<text x="83.7" y="180.7">SDA</text>
<text x="93" y="185.6" transform="rotate(-90 93 185.6)">GND</text>
<text x="95.6" y="180.7">SSEL</text>
<text x="135" y="180">EN</text>
<text x="135" y="182.6">TXD GND</text>
<text x="135" y="185.1">RXD IO0</text>
<text x="139.3" y="180">VDD</text>
</g>
<text font-size=".8" fill="#840000" x="36.6" y="74">RGB</text>
</svg>
